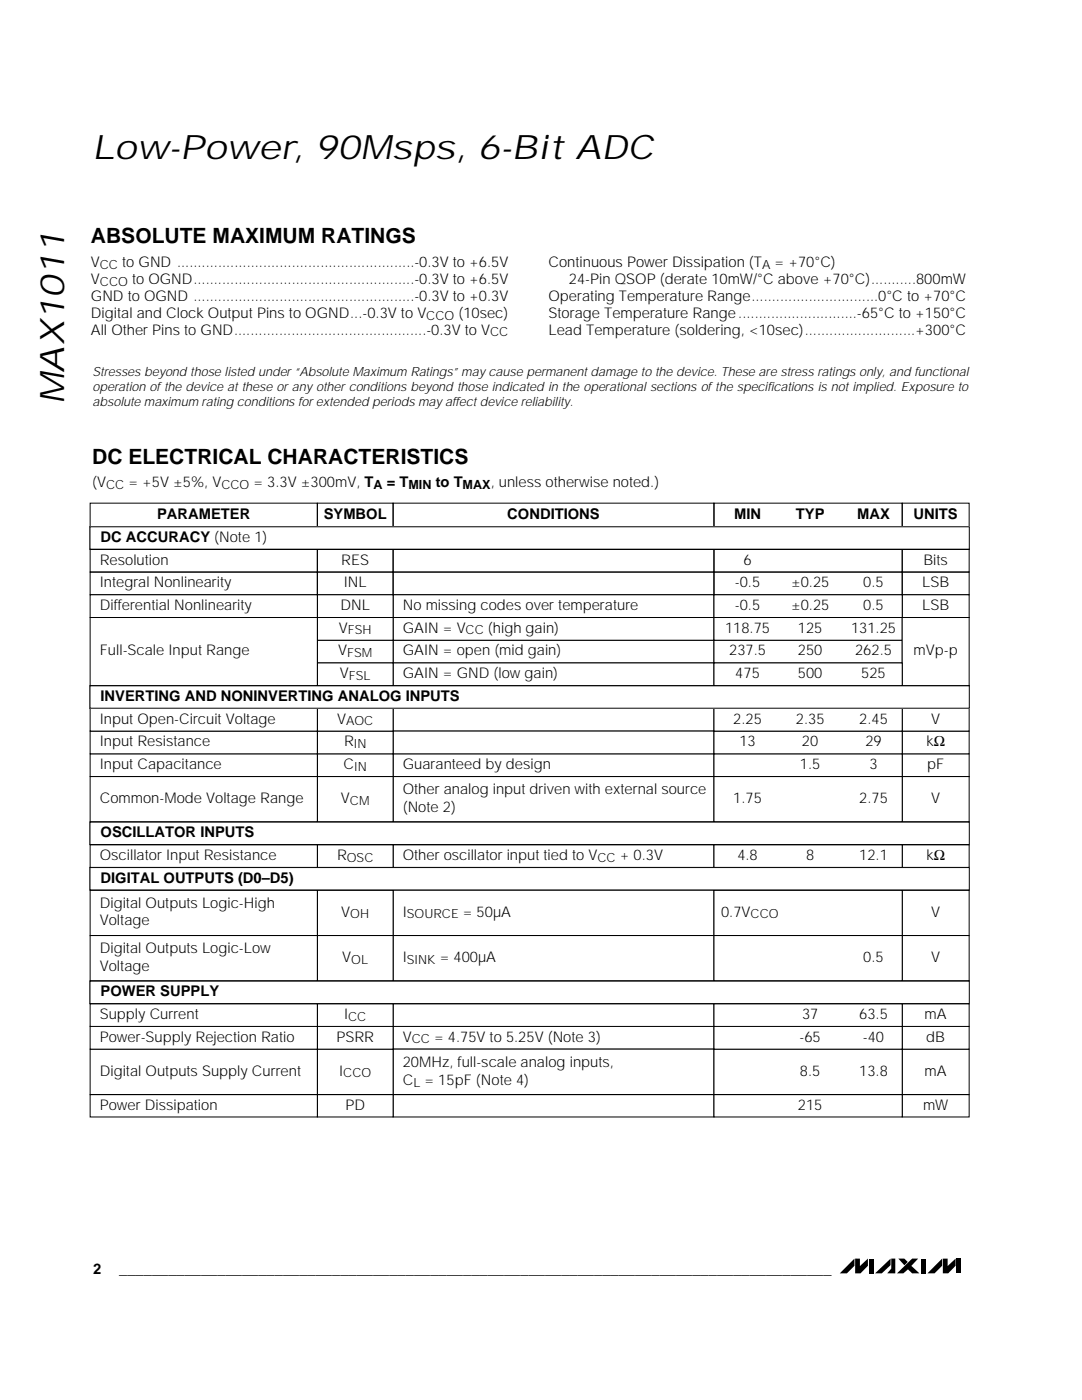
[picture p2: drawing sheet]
<svg xmlns="http://www.w3.org/2000/svg" width="216mm" height="279mm" viewBox="0 0 216 279" stroke-linecap="round" stroke-linejoin="round" font-family="sans-serif">
<path d="M170.5 251.2v1.4l-1.5 1.5h-1.4zM170.6 251.2h1v1.5l1.6-1.5v1.4l-1.5 1.5h-1.1zM173.3 251.2h1v2.9h-1zM174.6 254.1l3.1-2.9v1.3l-1.7 1.6zM177.8 251.2h.8v2.9h-1.6l.8-.9zM179.3 251.2h1.1l.7 .7-.6 .6zM179 254.1l3-2.9h1.2l-1.4 1.4 1.7 1.5h-1.5l-.8-.8-.9 .8zM183.8 251.2h.9v2.9h-.9zM188 251.2v1.4l-1.5 1.5h-1.4zM188.1 251.2h1v1.5l1.6-1.5v1.4l-1.5 1.5h-1.1zM190.8 251.2h1v2.9h-1z" fill="#000"/>
<g fill="none" stroke="#000" stroke-width=".2">
<path d="M18 114.2h45.3v4.5h-45.3zM18 109.6h45.3v4.6h-45.3zM18 105.1h45.3v4.5h-45.3zM18 100.4h45.3v4.7h-45.3zM63.3 114.2h15.1v4.5h-15.1zM63.3 109.6h15.1v4.6h-15.1zM63.3 105.1h15.1v4.5h-15.1zM63.3 100.4h15.1v4.7h-15.1zM78.4 114.2h64.1v4.5h-64.1zM78.4 109.6h64.1v4.6h-64.1zM78.4 105.1h64.1v4.5h-64.1zM78.4 100.4h64.1v4.7h-64.1z"/>
<path d="M142.5 114.2h37.5v4.5h-37.5zM142.5 109.6h37.5v4.6h-37.5zM142.5 105.1h37.5v4.5h-37.5zM142.5 100.4h37.5v4.7h-37.5zM180 114.2h13.4v4.5h-13.4zM180 109.6h13.4v4.6h-13.4zM180 105.1h13.4v4.5h-13.4zM180 100.4h13.4v4.7h-13.4z"/>
</g>
<path d="M78.5 127.8h63.9v4.4h-63.9z" fill-rule="evenodd" fill="#fff"/>
<path d="M78.4 127.8h64.1v4.5h-64.1z" fill="none" stroke="#000" stroke-width=".2"/>
<path d="M78.5 123.3h63.9v4.4h-63.9z" fill-rule="evenodd" fill="#fff"/>
<path d="M78.4 123.2h64.1v4.6h-64.1z" fill="none" stroke="#000" stroke-width=".2"/>
<path d="M78.5 118.8h63.9v4.4h-63.9z" fill-rule="evenodd" fill="#fff"/>
<path d="M78.4 118.7h64.1v4.5h-64.1z" fill="none" stroke="#000" stroke-width=".2"/>
<path d="M142.5 127.8h37.5v4.4h-37.5z" fill-rule="evenodd" fill="#fff"/>
<path d="M142.5 127.8h37.5v4.5h-37.5z" fill="none" stroke="#000" stroke-width=".2"/>
<path d="M63.4 127.8h15v4.4h-15z" fill-rule="evenodd" fill="#fff"/>
<path d="M63.3 127.8h15.1v4.5h-15.1z" fill="none" stroke="#000" stroke-width=".2"/>
<path d="M142.5 123.3h37.5v4.4h-37.5z" fill-rule="evenodd" fill="#fff"/>
<path d="M142.5 123.2h37.5v4.6h-37.5z" fill="none" stroke="#000" stroke-width=".2"/>
<path d="M63.4 123.3h15v4.4h-15z" fill-rule="evenodd" fill="#fff"/>
<path d="M63.3 123.2h15.1v4.6h-15.1z" fill="none" stroke="#000" stroke-width=".2"/>
<path d="M180.1 118.8h13.2v4.4h-13.2z" fill-rule="evenodd" fill="#fff"/>
<path d="M180 118.7h13.4v4.5h-13.4z" fill="none" stroke="#000" stroke-width=".2"/>
<path d="M142.5 118.8h37.5v4.4h-37.5z" fill-rule="evenodd" fill="#fff"/>
<path d="M142.5 118.7h37.5v4.5h-37.5z" fill="none" stroke="#000" stroke-width=".2"/>
<path d="M63.4 118.8h15v4.4h-15z" fill-rule="evenodd" fill="#fff"/>
<path d="M63.3 118.7h15.1v4.5h-15.1z" fill="none" stroke="#000" stroke-width=".2"/>
<path d="M18 118.8h45.3v4.4h-45.3z" fill-rule="evenodd" fill="#fff"/>
<path d="M18 118.7h45.3v4.5h-45.3z" fill="none" stroke="#000" stroke-width=".2"/>
<path d="M78.5 141.4h63.9v4.4h-63.9z" fill-rule="evenodd" fill="#fff"/>
<path d="M78.4 141.4h64.1v4.5h-64.1z" fill="none" stroke="#000" stroke-width=".2"/>
<path d="M78.5 136.9h63.9v4.4h-63.9z" fill-rule="evenodd" fill="#fff"/>
<path d="M78.4 136.8h64.1v4.6h-64.1z" fill="none" stroke="#000" stroke-width=".2"/>
<path d="M78.5 155h63.9v9h-63.9z" fill-rule="evenodd" fill="#fff"/>
<path d="M78.4 155h64.1v9h-64.1z" fill="none" stroke="#000" stroke-width=".2"/>
<path d="M78.5 150.5h63.9v4.4h-63.9z" fill-rule="evenodd" fill="#fff"/>
<path d="M78.4 150.4h64.1v4.6h-64.1z" fill="none" stroke="#000" stroke-width=".2"/>
<path d="M78.5 146h63.9v4.4h-63.9z" fill-rule="evenodd" fill="#fff"/>
<path d="M78.4 145.9h64.1v4.5h-64.1z" fill="none" stroke="#000" stroke-width=".2"/>
<path d="M180.1 155h13.2v9h-13.2z" fill-rule="evenodd" fill="#fff"/>
<path d="M180 155h13.4v9h-13.4z" fill="none" stroke="#000" stroke-width=".2"/>
<path d="M142.5 155h37.5v9h-37.5z" fill-rule="evenodd" fill="#fff"/>
<path d="M142.5 155h37.5v9h-37.5z" fill="none" stroke="#000" stroke-width=".2"/>
<path d="M63.4 155h15v9h-15z" fill-rule="evenodd" fill="#fff"/>
<path d="M63.3 155h15.1v9h-15.1z" fill="none" stroke="#000" stroke-width=".2"/>
<path d="M78.5 132.4h63.9v4.4h-63.9z" fill-rule="evenodd" fill="#fff"/>
<path d="M78.4 132.3h64.1v4.5h-64.1z" fill="none" stroke="#000" stroke-width=".2"/>
<path d="M18 155h45.3v9h-45.3z" fill-rule="evenodd" fill="#fff"/>
<path d="M18 155h45.3v9h-45.3z" fill="none" stroke="#000" stroke-width=".2"/>
<path d="M180.1 150.5h13.2v4.4h-13.2z" fill-rule="evenodd" fill="#fff"/>
<path d="M180 150.4h13.4v4.6h-13.4z" fill="none" stroke="#000" stroke-width=".2"/>
<path d="M142.5 150.5h37.5v4.4h-37.5z" fill-rule="evenodd" fill="#fff"/>
<path d="M142.5 150.4h37.5v4.6h-37.5z" fill="none" stroke="#000" stroke-width=".2"/>
<path d="M63.4 150.5h15v4.4h-15z" fill-rule="evenodd" fill="#fff"/>
<path d="M63.3 150.4h15.1v4.6h-15.1z" fill="none" stroke="#000" stroke-width=".2"/>
<path d="M18 150.5h45.3v4.4h-45.3z" fill-rule="evenodd" fill="#fff"/>
<path d="M18 150.4h45.3v4.6h-45.3z" fill="none" stroke="#000" stroke-width=".2"/>
<path d="M180.1 146h13.2v4.4h-13.2z" fill-rule="evenodd" fill="#fff"/>
<path d="M180 145.9h13.4v4.5h-13.4z" fill="none" stroke="#000" stroke-width=".2"/>
<path d="M142.5 146h37.5v4.4h-37.5z" fill-rule="evenodd" fill="#fff"/>
<path d="M142.5 145.9h37.5v4.5h-37.5z" fill="none" stroke="#000" stroke-width=".2"/>
<path d="M63.4 146h15v4.4h-15z" fill-rule="evenodd" fill="#fff"/>
<path d="M63.3 145.9h15.1v4.5h-15.1z" fill="none" stroke="#000" stroke-width=".2"/>
<path d="M18 146h45.3v4.4h-45.3z" fill-rule="evenodd" fill="#fff"/>
<path d="M18 145.9h45.3v4.5h-45.3z" fill="none" stroke="#000" stroke-width=".2"/>
<path d="M180.1 141.4h13.2v4.4h-13.2z" fill-rule="evenodd" fill="#fff"/>
<path d="M180 141.4h13.4v4.5h-13.4z" fill="none" stroke="#000" stroke-width=".2"/>
<path d="M142.5 141.4h37.5v4.4h-37.5z" fill-rule="evenodd" fill="#fff"/>
<path d="M142.5 141.4h37.5v4.5h-37.5z" fill="none" stroke="#000" stroke-width=".2"/>
<path d="M63.4 141.4h15v4.4h-15z" fill-rule="evenodd" fill="#fff"/>
<path d="M63.3 141.4h15.1v4.5h-15.1z" fill="none" stroke="#000" stroke-width=".2"/>
<path d="M18 141.4h45.3v4.4h-45.3z" fill-rule="evenodd" fill="#fff"/>
<path d="M18 141.4h45.3v4.5h-45.3z" fill="none" stroke="#000" stroke-width=".2"/>
<path d="M180.1 136.9h13.2v4.4h-13.2z" fill-rule="evenodd" fill="#fff"/>
<path d="M180 136.8h13.4v4.6h-13.4z" fill="none" stroke="#000" stroke-width=".2"/>
<path d="M142.5 136.9h37.5v4.4h-37.5z" fill-rule="evenodd" fill="#fff"/>
<path d="M142.5 136.8h37.5v4.6h-37.5z" fill="none" stroke="#000" stroke-width=".2"/>
<path d="M63.4 136.9h15v4.4h-15z" fill-rule="evenodd" fill="#fff"/>
<path d="M63.3 136.8h15.1v4.6h-15.1z" fill="none" stroke="#000" stroke-width=".2"/>
<path d="M18 136.9h45.3v4.4h-45.3z" fill-rule="evenodd" fill="#fff"/>
<path d="M18 136.8h45.3v4.6h-45.3z" fill="none" stroke="#000" stroke-width=".2"/>
<path d="M180.1 123.3h13.2v13.5h-13.2z" fill-rule="evenodd" fill="#fff"/>
<path d="M180 123.2h13.4v13.6h-13.4z" fill="none" stroke="#000" stroke-width=".2"/>
<path d="M142.5 132.4h37.5v4.4h-37.5z" fill-rule="evenodd" fill="#fff"/>
<path d="M142.5 132.3h37.5v4.5h-37.5z" fill="none" stroke="#000" stroke-width=".2"/>
<path d="M63.4 132.4h15v4.4h-15z" fill-rule="evenodd" fill="#fff"/>
<path d="M63.3 132.3h15.1v4.5h-15.1z" fill="none" stroke="#000" stroke-width=".2"/>
<path d="M18 123.3h45.3v13.5h-45.3z" fill-rule="evenodd" fill="#fff"/>
<path d="M18 123.2h45.3v13.6h-45.3z" fill="none" stroke="#000" stroke-width=".2"/>
<path d="M78.5 173.2h63.9v4.4h-63.9z" fill-rule="evenodd" fill="#fff"/>
<path d="M78.4 173.1h64.1v4.5h-64.1z" fill="none" stroke="#000" stroke-width=".2"/>
<path d="M78.5 168.6h63.9v4.4h-63.9z" fill-rule="evenodd" fill="#fff"/>
<path d="M78.4 168.6h64.1v4.5h-64.1z" fill="none" stroke="#000" stroke-width=".2"/>
<path d="M78.5 177.7h63.9v8.9h-63.9z" fill-rule="evenodd" fill="#fff"/>
<path d="M78.4 177.6h64.1v9.1h-64.1z" fill="none" stroke="#000" stroke-width=".2"/>
<path d="M78.5 164.1h63.9v4.4h-63.9z" fill-rule="evenodd" fill="#fff"/>
<path d="M78.4 164h64.1v4.6h-64.1z" fill="none" stroke="#000" stroke-width=".2"/>
<path d="M180.1 177.7h13.2v8.9h-13.2z" fill-rule="evenodd" fill="#fff"/>
<path d="M180 177.6h13.4v9.1h-13.4z" fill="none" stroke="#000" stroke-width=".2"/>
<path d="M142.5 177.7h37.5v8.9h-37.5z" fill-rule="evenodd" fill="#fff"/>
<path d="M142.5 177.6h37.5v9.1h-37.5z" fill="none" stroke="#000" stroke-width=".2"/>
<path d="M63.4 177.7h15v8.9h-15z" fill-rule="evenodd" fill="#fff"/>
<path d="M63.3 177.6h15.1v9.1h-15.1z" fill="none" stroke="#000" stroke-width=".2"/>
<path d="M18 177.7h45.3v8.9h-45.3z" fill-rule="evenodd" fill="#fff"/>
<path d="M18 177.6h45.3v9.1h-45.3z" fill="none" stroke="#000" stroke-width=".2"/>
<path d="M180.1 173.2h13.2v4.4h-13.2z" fill-rule="evenodd" fill="#fff"/>
<path d="M180 173.1h13.4v4.5h-13.4z" fill="none" stroke="#000" stroke-width=".2"/>
<path d="M142.5 173.2h37.5v4.4h-37.5z" fill-rule="evenodd" fill="#fff"/>
<path d="M142.5 173.1h37.5v4.5h-37.5z" fill="none" stroke="#000" stroke-width=".2"/>
<path d="M63.4 173.2h15v4.4h-15z" fill-rule="evenodd" fill="#fff"/>
<path d="M63.3 173.1h15.1v4.5h-15.1z" fill="none" stroke="#000" stroke-width=".2"/>
<path d="M18 173.2h45.3v4.4h-45.3z" fill-rule="evenodd" fill="#fff"/>
<path d="M18 173.1h45.3v4.5h-45.3z" fill="none" stroke="#000" stroke-width=".2"/>
<path d="M180.1 168.6h13.2v4.4h-13.2z" fill-rule="evenodd" fill="#fff"/>
<path d="M180 168.6h13.4v4.5h-13.4z" fill="none" stroke="#000" stroke-width=".2"/>
<path d="M142.5 168.6h37.5v4.4h-37.5z" fill-rule="evenodd" fill="#fff"/>
<path d="M142.5 168.6h37.5v4.5h-37.5z" fill="none" stroke="#000" stroke-width=".2"/>
<path d="M63.4 168.6h15v4.4h-15z" fill-rule="evenodd" fill="#fff"/>
<path d="M63.3 168.6h15.1v4.5h-15.1z" fill="none" stroke="#000" stroke-width=".2"/>
<path d="M18 168.6h45.3v4.4h-45.3z" fill-rule="evenodd" fill="#fff"/>
<path d="M18 168.6h45.3v4.5h-45.3z" fill="none" stroke="#000" stroke-width=".2"/>
<path d="M180.1 164.1h13.2v4.4h-13.2z" fill-rule="evenodd" fill="#fff"/>
<path d="M180 164h13.4v4.6h-13.4z" fill="none" stroke="#000" stroke-width=".2"/>
<path d="M142.5 164.1h37.5v4.4h-37.5z" fill-rule="evenodd" fill="#fff"/>
<path d="M142.5 164h37.5v4.6h-37.5z" fill="none" stroke="#000" stroke-width=".2"/>
<path d="M63.4 164.1h15v4.4h-15z" fill-rule="evenodd" fill="#fff"/>
<path d="M63.3 164h15.1v4.6h-15.1z" fill="none" stroke="#000" stroke-width=".2"/>
<path d="M18 164.1h45.3v4.4h-45.3z" fill-rule="evenodd" fill="#fff"/>
<path d="M18 164h45.3v4.6h-45.3z" fill="none" stroke="#000" stroke-width=".2"/>
<path d="M78.5 186.8h63.9v8.9h-63.9z" fill-rule="evenodd" fill="#fff"/>
<path d="M78.4 186.7h64.1v9.1h-64.1z" fill="none" stroke="#000" stroke-width=".2"/>
<path d="M180.1 186.8h13.2v8.9h-13.2z" fill-rule="evenodd" fill="#fff"/>
<path d="M180 186.7h13.4v9.1h-13.4z" fill="none" stroke="#000" stroke-width=".2"/>
<path d="M142.5 186.8h37.5v8.9h-37.5z" fill-rule="evenodd" fill="#fff"/>
<path d="M142.5 186.7h37.5v9.1h-37.5z" fill="none" stroke="#000" stroke-width=".2"/>
<path d="M63.4 186.8h15v8.9h-15z" fill-rule="evenodd" fill="#fff"/>
<path d="M63.3 186.7h15.1v9.1h-15.1z" fill="none" stroke="#000" stroke-width=".2"/>
<path d="M18 186.8h45.3v8.9h-45.3z" fill-rule="evenodd" fill="#fff"/>
<path d="M18 186.7h45.3v9.1h-45.3z" fill="none" stroke="#000" stroke-width=".2"/>
<path d="M78.5 204.9h63.9v4.4h-63.9z" fill-rule="evenodd" fill="#fff"/>
<path d="M78.4 204.8h64.1v4.6h-64.1z" fill="none" stroke="#000" stroke-width=".2"/>
<path d="M78.5 200.4h63.9v4.4h-63.9z" fill-rule="evenodd" fill="#fff"/>
<path d="M78.4 200.3h64.1v4.5h-64.1z" fill="none" stroke="#000" stroke-width=".2"/>
<path d="M78.5 218.5h63.9v4.4h-63.9z" fill-rule="evenodd" fill="#fff"/>
<path d="M78.4 218.4h64.1v4.5h-64.1z" fill="none" stroke="#000" stroke-width=".2"/>
<path d="M78.5 209.4h63.9v9h-63.9z" fill-rule="evenodd" fill="#fff"/>
<path d="M78.4 209.4h64.1v9h-64.1z" fill="none" stroke="#000" stroke-width=".2"/>
<path d="M78.5 195.8h63.9v4.4h-63.9z" fill-rule="evenodd" fill="#fff"/>
<path d="M78.4 195.8h64.1v4.5h-64.1z" fill="none" stroke="#000" stroke-width=".2"/>
<path d="M180.1 218.5h13.2v4.4h-13.2z" fill-rule="evenodd" fill="#fff"/>
<path d="M180 218.4h13.4v4.5h-13.4z" fill="none" stroke="#000" stroke-width=".2"/>
<path d="M142.5 218.5h37.5v4.4h-37.5z" fill-rule="evenodd" fill="#fff"/>
<path d="M142.5 218.4h37.5v4.5h-37.5z" fill="none" stroke="#000" stroke-width=".2"/>
<path d="M63.4 218.5h15v4.4h-15z" fill-rule="evenodd" fill="#fff"/>
<path d="M63.3 218.4h15.1v4.5h-15.1z" fill="none" stroke="#000" stroke-width=".2"/>
<path d="M18 218.5h45.3v4.4h-45.3z" fill-rule="evenodd" fill="#fff"/>
<path d="M18 218.4h45.3v4.5h-45.3z" fill="none" stroke="#000" stroke-width=".2"/>
<path d="M180.1 209.4h13.2v9h-13.2z" fill-rule="evenodd" fill="#fff"/>
<path d="M180 209.4h13.4v9h-13.4z" fill="none" stroke="#000" stroke-width=".2"/>
<path d="M142.5 209.4h37.5v9h-37.5z" fill-rule="evenodd" fill="#fff"/>
<path d="M142.5 209.4h37.5v9h-37.5z" fill="none" stroke="#000" stroke-width=".2"/>
<path d="M63.4 209.4h15v9h-15z" fill-rule="evenodd" fill="#fff"/>
<path d="M63.3 209.4h15.1v9h-15.1z" fill="none" stroke="#000" stroke-width=".2"/>
<path d="M18 209.4h45.3v9h-45.3z" fill-rule="evenodd" fill="#fff"/>
<path d="M18 209.4h45.3v9h-45.3z" fill="none" stroke="#000" stroke-width=".2"/>
<path d="M180.1 204.9h13.2v4.4h-13.2z" fill-rule="evenodd" fill="#fff"/>
<path d="M180 204.8h13.4v4.6h-13.4z" fill="none" stroke="#000" stroke-width=".2"/>
<path d="M142.5 204.9h37.5v4.4h-37.5z" fill-rule="evenodd" fill="#fff"/>
<path d="M142.5 204.8h37.5v4.6h-37.5z" fill="none" stroke="#000" stroke-width=".2"/>
<path d="M63.4 204.9h15v4.4h-15z" fill-rule="evenodd" fill="#fff"/>
<path d="M63.3 204.8h15.1v4.6h-15.1z" fill="none" stroke="#000" stroke-width=".2"/>
<path d="M18 204.9h45.3v4.4h-45.3z" fill-rule="evenodd" fill="#fff"/>
<path d="M18 204.8h45.3v4.6h-45.3z" fill="none" stroke="#000" stroke-width=".2"/>
<path d="M180.1 200.4h13.2v4.4h-13.2z" fill-rule="evenodd" fill="#fff"/>
<path d="M180 200.3h13.4v4.5h-13.4z" fill="none" stroke="#000" stroke-width=".2"/>
<path d="M142.5 200.4h37.5v4.4h-37.5z" fill-rule="evenodd" fill="#fff"/>
<path d="M142.5 200.3h37.5v4.5h-37.5z" fill="none" stroke="#000" stroke-width=".2"/>
<path d="M63.4 200.4h15v4.4h-15z" fill-rule="evenodd" fill="#fff"/>
<path d="M63.3 200.3h15.1v4.5h-15.1z" fill="none" stroke="#000" stroke-width=".2"/>
<path d="M18 200.4h45.3v4.4h-45.3z" fill-rule="evenodd" fill="#fff"/>
<path d="M18 200.3h45.3v4.5h-45.3z" fill="none" stroke="#000" stroke-width=".2"/>
<path d="M180.1 195.8h13.2v4.4h-13.2z" fill-rule="evenodd" fill="#fff"/>
<path d="M180 195.8h13.4v4.5h-13.4z" fill="none" stroke="#000" stroke-width=".2"/>
<path d="M142.5 195.8h37.5v4.4h-37.5z" fill-rule="evenodd" fill="#fff"/>
<path d="M142.5 195.8h37.5v4.5h-37.5z" fill="none" stroke="#000" stroke-width=".2"/>
<path d="M63.4 195.8h15v4.4h-15z" fill-rule="evenodd" fill="#fff"/>
<path d="M63.3 195.8h15.1v4.5h-15.1z" fill="none" stroke="#000" stroke-width=".2"/>
<path d="M18 195.8h45.3v4.4h-45.3z" fill-rule="evenodd" fill="#fff"/>
<path d="M18 195.8h45.3v4.5h-45.3z" fill="none" stroke="#000" stroke-width=".2"/>
<path d="M18 105.2h175.4v4.4h-175.4z" fill-rule="evenodd" fill="#fff"/>
<path d="M18 105.1h175.4v4.5h-175.4z" fill="none" stroke="#000" stroke-width=".2"/>
<path d="M18 136.9h175.4v4.4h-175.4z" fill-rule="evenodd" fill="#fff"/>
<path d="M18 136.9h175.4v4.4h-175.4z" fill="none" stroke="#000" stroke-width=".2"/>
<path d="M18 164.1h175.4v4.4h-175.4z" fill-rule="evenodd" fill="#fff"/>
<path d="M18 164.1h175.4v4.4h-175.4z" fill="none" stroke="#000" stroke-width=".2"/>
<path d="M18 173.2h175.4v4.4h-175.4z" fill-rule="evenodd" fill="#fff"/>
<path d="M18 173.1h175.4v4.5h-175.4z" fill="none" stroke="#000" stroke-width=".2"/>
<path d="M18 195.8h175.4v4.4h-175.4z" fill-rule="evenodd" fill="#fff"/>
<path d="M18 195.8h175.4v4.5h-175.4z" fill="none" stroke="#000" stroke-width=".2"/>
<g font-size="6.8">
<text x="18.4" y="31.7">Low-Power, 90Msps, 6-Bit ADC</text>
<text x="12.8" y="80.7" transform="rotate(-90 12.8 80.7)">MAX1011</text>
</g>
<g font-size="4.2">
<text x="18.1" y="48.6">ABSOLUTE MAXIMUM RATINGS</text>
<text x="18.4" y="92.7">DC ELECTRICAL CHARACTERISTICS</text>
</g>
<g font-size="2.9">
<text x="18.1" y="53.4">V</text>
<text x="24.4" y="53.4">to GND ..........................................................-0.3V to +6.5V</text>
<text x="109.4" y="53.4">Continuous Power Dissipation (T</text>
<text x="154.6" y="53.4">= +70°C)</text>
<text x="18.1" y="56.7">V</text>
<text x="26.3" y="56.7">to OGND......................................................-0.3V to +6.5V</text>
<text x="113.5" y="56.7">24-Pin QSOP (derate 10mW/°C above +70°C)...........800mW</text>
<text x="18.1" y="60.1">GND to OGND ......................................................-0.3V to +0.3V</text>
<text x="18.1" y="63.4">Digital and Clock Output Pins to OGND...-0.3V to V</text>
<text x="91.5" y="63.4">(10sec)</text>
<text x="109.4" y="60.1">Operating Temperature Range...............................0°C to +70°C</text>
<text x="109.5" y="63.4">Storage Temperature Range.............................-65°C to +150°C</text>
<text x="18.1" y="66.8">All Other Pins to GND...............................................-0.3V to V</text>
<text x="109.5" y="66.8">Lead Temperature (soldering, &lt;10sec)...........................+300°C</text>
<text x="18.4" y="97.3">(V</text>
<text x="25.6" y="97.3">= +5V ±5%, V</text>
<text x="50.6" y="97.3">= 3.3V ±300mV, T</text>
<text x="77.2" y="97.3">= T</text>
<text x="86.9" y="97.3">to T</text>
<text x="97.9" y="97.3">, unless otherwise noted.)</text>
<text x="31.4" y="103.5">PARAMETER</text>
<text x="64.6" y="103.5">SYMBOL</text>
<text x="101.2" y="103.5">CONDITIONS</text>
<text x="146.5" y="103.5">MIN</text>
<text x="158.8" y="103.5">TYP</text>
<text x="171" y="103.5">MAX</text>
<text x="182.3" y="103.5">UNITS</text>
<text x="19.9" y="112.7">Resolution</text>
<text x="20.1" y="108.1">DC ACCURACY (Note 1)</text>
<text x="68.1" y="112.7">RES</text>
<text x="148.4" y="112.7">6</text>
<text x="184.3" y="112.7">Bits</text>
<text x="19.9" y="117.2">Integral Nonlinearity</text>
<text x="68.6" y="117.2">INL</text>
<text x="146.6" y="117.2">-0.5</text>
<text x="157.8" y="117.2">±0.25</text>
<text x="172.3" y="117.2">0.5</text>
<text x="184" y="117.2">LSB</text>
<text x="19.9" y="121.7">Differential Nonlinearity</text>
<text x="67.9" y="121.7">DNL</text>
<text x="80.4" y="121.7">No missing codes over temperature</text>
<text x="146.6" y="121.7">-0.5</text>
<text x="157.8" y="121.7">±0.25</text>
<text x="172.3" y="121.7">0.5</text>
<text x="184" y="121.7">LSB</text>
<text x="19.9" y="130.8">Full-Scale Input Range</text>
<text x="67.5" y="130.8">V</text>
<text x="67.6" y="126.3">V</text>
<text x="80.4" y="130.8">GAIN = open (mid gain)</text>
<text x="80.4" y="126.3">GAIN = V</text>
<text x="97.4" y="126.3">(high gain)</text>
<text x="144.7" y="126.3">118.75</text>
<text x="145.5" y="130.8">237.5</text>
<text x="159.2" y="126.3">125</text>
<text x="159.2" y="130.8">250</text>
<text x="169.8" y="126.3">131.25</text>
<text x="170.6" y="130.8">262.5</text>
<text x="182.3" y="130.8">mVp-p</text>
<text x="67.8" y="135.3">V</text>
<text x="80.4" y="135.3">GAIN = GND (low gain)</text>
<text x="146.7" y="135.3">475</text>
<text x="159.2" y="135.3">500</text>
<text x="171.9" y="135.3">525</text>
<text x="20.1" y="139.9">INVERTING AND NONINVERTING ANALOG INPUTS</text>
<text x="19.9" y="148.9">Input Resistance</text>
<text x="19.9" y="144.4">Input Open-Circuit Voltage</text>
<text x="67.3" y="144.4">V</text>
<text x="68.6" y="148.9">R</text>
<text x="146.3" y="144.4">2.25</text>
<text x="147.5" y="148.9">13</text>
<text x="158.8" y="144.4">2.35</text>
<text x="160" y="148.9">20</text>
<text x="171.4" y="144.4">2.45</text>
<text x="172.7" y="148.9">29</text>
<text x="184.8" y="148.9">kΩ</text>
<text x="185.8" y="144.4">V</text>
<text x="19.9" y="153.5">Input Capacitance</text>
<text x="68.6" y="153.5">C</text>
<text x="80.4" y="153.5">Guaranteed by design</text>
<text x="159.6" y="153.5">1.5</text>
<text x="173.5" y="153.5">3</text>
<text x="185" y="153.5">pF</text>
<text x="19.9" y="160.3">Common-Mode Voltage Range</text>
<text x="68" y="160.3">V</text>
<text x="80.4" y="158.5">Other analog input driven with external source</text>
<text x="146.3" y="160.3">1.75</text>
<text x="171.4" y="160.3">2.75</text>
<text x="185.8" y="160.3">V</text>
<text x="20.1" y="167.1">OSCILLATOR INPUTS</text>
<text x="80.4" y="162">(Note 2)</text>
<text x="19.9" y="171.6">Oscillator Input Resistance</text>
<text x="67.2" y="171.6">R</text>
<text x="80.4" y="171.6">Other oscillator input tied to V</text>
<text x="123.7" y="171.6">+ 0.3V</text>
<text x="147.1" y="171.6">4.8</text>
<text x="160.8" y="171.6">8</text>
<text x="171.4" y="171.6">12.1</text>
<text x="184.8" y="171.6">kΩ</text>
<text x="20.1" y="176.1">DIGITAL OUTPUTS (D0–D5)</text>
<text x="19.9" y="181.2">Digital Outputs Logic-High</text>
<text x="19.9" y="184.7">Voltage</text>
<text x="68.1" y="182.9">V</text>
<text x="80.4" y="182.9">I</text>
<text x="92.4" y="182.9">= 50µA</text>
<text x="143.9" y="182.9">0.7V</text>
<text x="185.8" y="182.9">V</text>
<text x="19.9" y="190.2">Digital Outputs Logic-Low</text>
<text x="19.9" y="193.8">Voltage</text>
<text x="68.3" y="192">V</text>
<text x="80.4" y="192">I</text>
<text x="87.7" y="192">= 400µA</text>
<text x="172.3" y="192">0.5</text>
<text x="185.8" y="192">V</text>
<text x="19.9" y="203.3">Supply Current</text>
<text x="20.1" y="198.8">POWER SUPPLY</text>
<text x="68.7" y="203.3">I</text>
<text x="160" y="203.3">37</text>
<text x="171.4" y="203.3">63.5</text>
<text x="184.5" y="203.3">mA</text>
<text x="19.9" y="207.9">Power-Supply Rejection Ratio</text>
<text x="67.1" y="207.9">PSRR</text>
<text x="80.4" y="207.9">V</text>
<text x="86.6" y="207.9">= 4.75V to 5.25V (Note 3)</text>
<text x="159.5" y="207.9">-65</text>
<text x="172.2" y="207.9">-40</text>
<text x="184.8" y="207.9">dB</text>
<text x="19.9" y="214.7">Digital Outputs Supply Current</text>
<text x="67.7" y="214.7">I</text>
<text x="80.4" y="212.9">20MHz, full-scale analog inputs,</text>
<text x="159.6" y="214.7">8.5</text>
<text x="171.4" y="214.7">13.8</text>
<text x="184.5" y="214.7">mA</text>
<text x="19.9" y="221.4">Power Dissipation</text>
<text x="68.9" y="221.4">PD</text>
<text x="80.4" y="216.4">C</text>
<text x="84.7" y="216.4">= 15pF (Note 4)</text>
<text x="159.2" y="221.4">215</text>
<text x="184.2" y="221.4">mW</text>
<text x="18.6" y="254.2">2</text>
<text x="23.8" y="254.2">_______________________________________________________________________________________</text>
</g>
<g font-size="2.6">
<text x="18.5" y="75">Stresses beyond those listed under “Absolute Maximum Ratings” may cause permanent damage to the device. These are stress ratings only, and functional</text>
<text x="18.5" y="81.1">absolute maximum rating conditions for extended periods may affect device reliability.</text>
<text x="18.5" y="78">operation of the device at these or any other conditions beyond those indicated in the operational sections of the specifications is not implied. Exposure to</text>
</g>
<g font-size="2.5">
<text x="19.9" y="53.7">CC</text>
<text x="152.1" y="53.7">A</text>
<text x="19.9" y="57.1">CCO</text>
<text x="85.1" y="63.8">CCO</text>
<text x="97.8" y="67.1">CC</text>
<text x="21.2" y="97.6">CC</text>
<text x="44.2" y="97.6">CCO</text>
<text x="74.5" y="97.6">A</text>
<text x="81.5" y="97.6">MIN</text>
<text x="92.3" y="97.6">MAX</text>
<text x="69.3" y="131.2">FSM</text>
<text x="69.4" y="126.6">FSH</text>
<text x="92.9" y="126.6">CC</text>
<text x="69.6" y="135.7">FSL</text>
<text x="69" y="144.8">AOC</text>
<text x="70.6" y="149.3">IN</text>
<text x="70.7" y="153.8">IN</text>
<text x="69.8" y="160.6">CM</text>
<text x="69.2" y="172">OSC</text>
<text x="119.2" y="172">CC</text>
<text x="69.9" y="183.3">OH</text>
<text x="81.2" y="183.3">SOURCE</text>
<text x="149.8" y="183.3">CCO</text>
<text x="70.1" y="192.4">OL</text>
<text x="81.2" y="192.4">SINK</text>
<text x="69.5" y="203.7">CC</text>
<text x="82.2" y="208.2">CC</text>
<text x="68.5" y="215">CCO</text>
<text x="82.5" y="216.9">L</text>
</g>
</svg>
